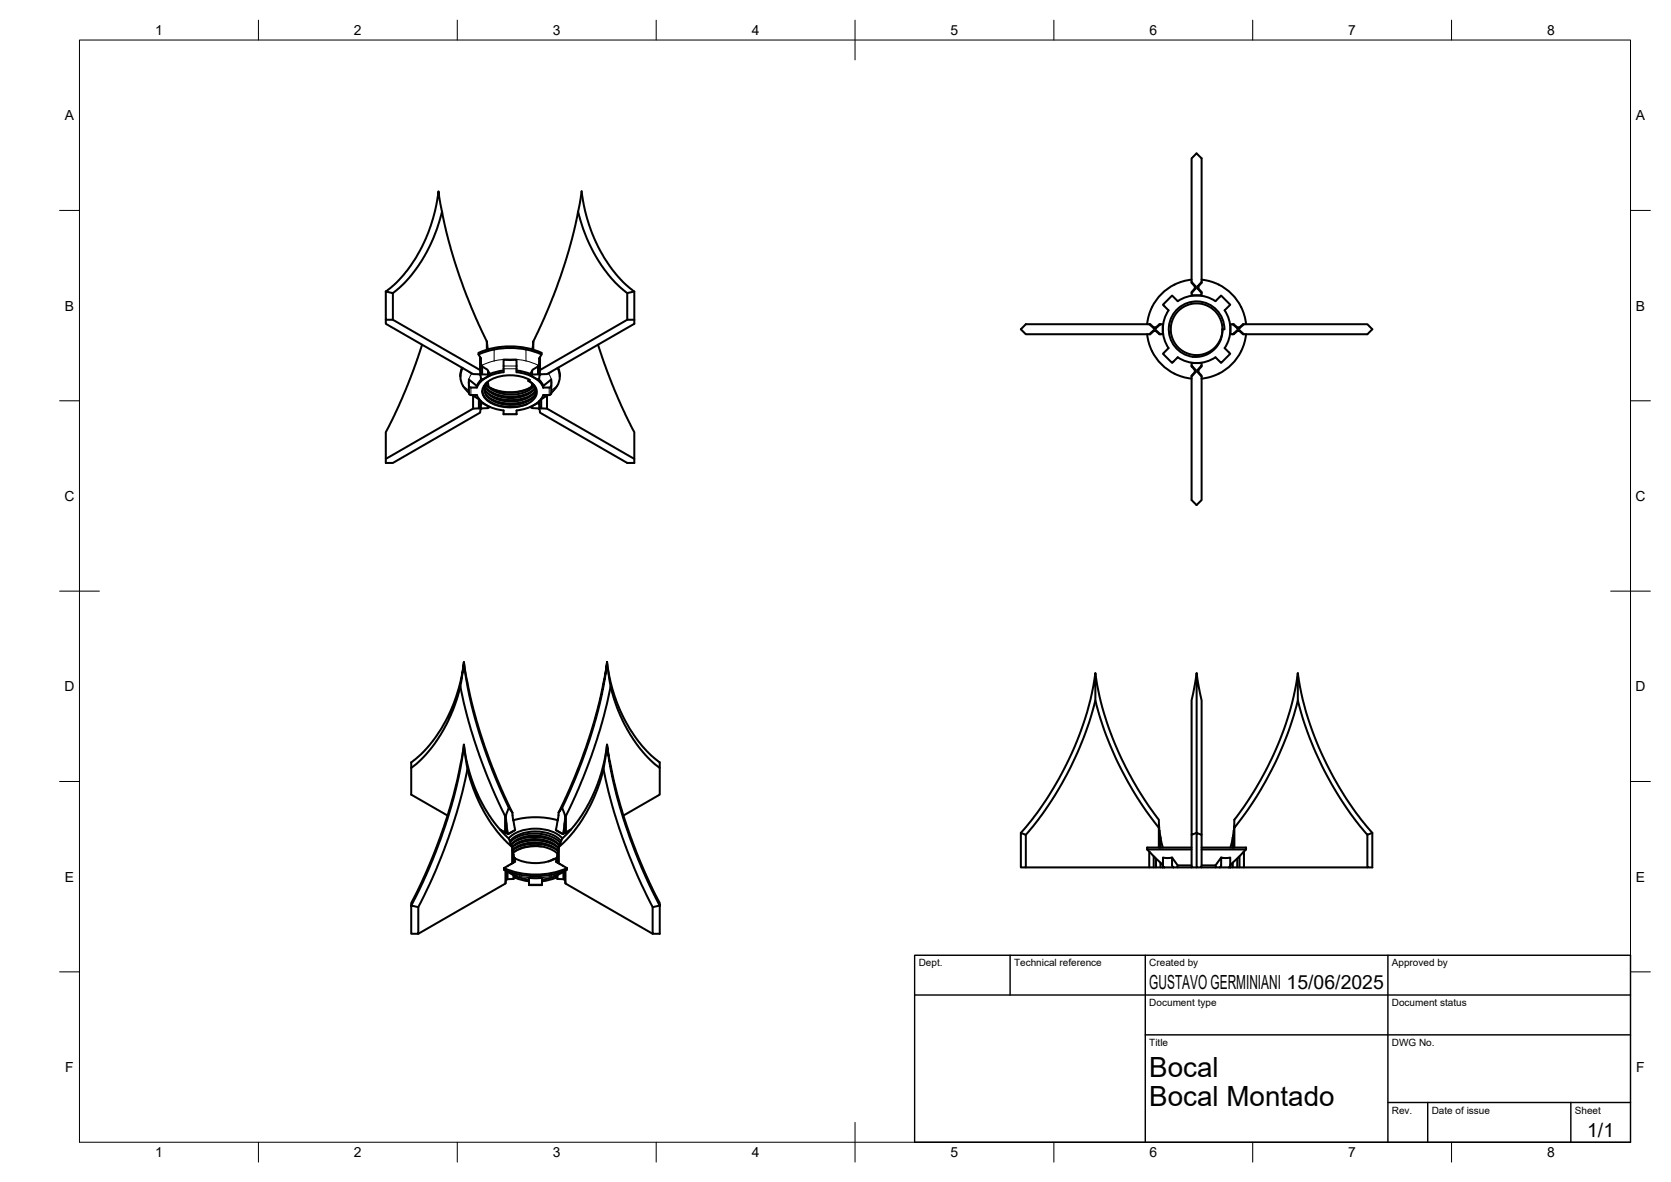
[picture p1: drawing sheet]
<svg xmlns="http://www.w3.org/2000/svg" width="420mm" height="297mm" viewBox="0 0 420 297" stroke-linecap="round" stroke-linejoin="round" font-family="sans-serif">
<!-- layer: Visible -->
<g fill="none" stroke="#000" stroke-width=".51">
<path d="M299.6 39.8l1.3-1.2 1.2 1.2v31l-1 1.2v.5l1 1.1v.6h-2.5v-.6l1-1.1v-.5l-1-1.2zM111.1 53.2l1.6 7 2.8 9 3.2 8.5 3 6.7a5.4 5.4 0 0 1 .7 3.5M145.4 53.2l1.2 4.3 1 2.6 1.7 3.5 1.9 3 2.5 3.3 3 2.9 1 .8 1.8-.3M97 73.3l1.8 .3v6.8h-1.8zM97 73.3l3.2-2.8 2.1-2.5 1.5-2a41.5 41.5 0 0 0 6.5-17.9l.5 3.5a4.6 4.6 0 0 1-.2 3.5l-1.7 5-2.9 5.5-3.2 4.3-2.1 2.2-1.9 1.5M157.7 73.6v6.8h1.8M295.9 77.8a7 7 0 0 1 7.7-1.5 7 7 0 0 1 4.3 6.4h-.5a6.8 6.8 0 0 1-7.6 7 6.8 6.8 0 0 1-5.7-8.6 7 7 0 0 1 1.8-3.3zM299.6 70.8v.3l.8 .9v.5l-.8 .9v.2M299.6 70.3a12.5 12.5 0 0 0-11.2 11.2M299.7 73.3v.3M300.4 72.5h.2M300.6 72h-.2"/>
<path d="M301.1 72h.2M301.3 72.5h-.2M302.1 73.3l-.1 .3M302.1 70.3a12.5 12.5 0 0 1 11.2 11.2M302.1 70.8v.3l-.8 .9v.5l.8 .9v.2M97 80.4v1l22 12.6 1.4 .1 .4 .2 .1 .9 .4 .2 1.8-1-.4-.3h-1.5l-.4-.3-.1-.8-21.9-12.6M106.1 86.6l-4 11.1-2.9 6.6-2.2 4.3v7.7h1.8l21.9-12.6 .1-.8 .4-.3h1.5l.4-.3-1.8-1-.4 .2-.1 .9-.4 .2-1.4 .1-22 12.6M115.7 94.3v.4M116.2 92.4l-.4 1.9M116.3 92.5a4.9 4.9 0 0 0 1.6 6.2M117.9 97l.5 .4h1.5v-.4l-2-1.6 .1 3.7 .4 .2h1.5a7 7 0 0 0 5.6 3.7l1.1 .2v.9h3.3v-1a8.5 8.5 0 0 0 6.4-3.2l.3-.6h1.5l.4-.2 .1-3.7-2 1.6M118.7 99.3l1.8 1.1"/>
<path d="M119 99.4v3.3M119.9 97.4a7 7 0 0 1 5.6-3.7l1.1-.2v-3.1h3.3v3.1a8.4 8.4 0 0 1 6.4 3.3l.3 .6M120.3 88.7v.4a3.7 3.7 0 0 1 .7 2.5l.6 .7a2.59 2.59 0 0 1 1.5 2.1M120.3 88.7a20 20 0 0 1 15.9 0v.4a3.7 3.7 0 0 0-.7 2.5l-.6 .7a2.59 2.59 0 0 0-1.5 2.1M120.3 89.1a20 20 0 0 1 15.9 0M120.7 89.7v3.3M120.8 89.9v3.9M120.9 90.1v.1M121.1 95.2l-.6 .7-.6 1.1M121.2 92v2.1M121.3 98.2a5.1 5.1 0 0 0 4.4 3.7l2.3 .4 2.1-.1 2.4-.6 1.3-.9 .9-1.1 .3-1.3-.5-1.3-1.7-1.3 .4-.2a10.3 10.3 0 0 0-11.1 1 2.76 2.76 0 0 0 .8 4.4 10.9 10.9 0 0 0 9.6 .6M121.8 97.4l.7 1.4 1.5 1.1 1.6 .6 2.3 .4 2.4-.1 2.2-.7 1.5-1.1 .7-1.2"/>
<path d="M121.9 96.9l.6 1 1.5 1.1 1.8 .7 2.1 .3 2-.1 2.1-.5 1.6-.9 1-1.1M122.1 96.5a8.1 8.1 0 0 0 7.5 2.6l2.9-.8 1.1-.7 .7-.7M122.3 99.4l1 .7 1.2 .6 2.1 .6 1.5 .1 2-.1 1.7-.3 1.2-.6 1.3-.8M122.3 98.5l.8 .7 1.4 .7 2.1 .5 1.5 .1 2-.1 1.9-.4 1-.4 1.3-.9M122.3 97.6l.8 .7 1.4 .7 2.1 .5 1.5 .2 3.3-.4 1.6-.6 1.3-.9M122.4 85.8v.1M122.4 85.9l.1 .7M122.5 86.6v1.3M122.5 86.6l.1 1M122.6 87.6v.2M122.6 96l.3 1.2M122.6 87.6l.1 .2"/>
<path d="M122.7 93.2v.9M123.1 97.4a11.8 11.8 0 0 0 10.3 0M126.6 93.1l-1.8 .3-1.7 .6M129.9 93.1l1.8 .3 1.7 .6M133.1 95.4l-.3 .3a2.54 2.54 0 0 1 1.2 4.2l-1.8 1.2-2.6 .6-2.8-.1-2.6-.8a3.2 3.2 0 0 1-2.2-4l.3-.6M133.8 96.4l-.2 .8M133.8 93.2v.9M133.8 87.8l.1-.2v.2M134 86.6v1.3M134 86.6l-.1 1M134.1 85.9l-.1 .7M134.2 96.8a10.3 10.3 0 0 1-11.8 0"/>
<path d="M135.3 92v2.1M135.4 95.2l.6 .7 .6 1.1M135.6 90.1v.1M135.7 89.9v3.9M135.8 89.7v3.3M136.6 97v.4M137.5 99.4v3.3M137.8 99.3l-1.8 1.1M138.6 97l-.5 .4h-1.5M140.2 92.5a4.9 4.9 0 0 1-1.6 6.2M140.3 92.4l.5 1.9M140.8 94.3v.4"/>
<path d="M150.4 86.6l4 11.1 2.9 6.6 2.2 4.3v7.7h-1.8l-21.9-12.6-.1-.8-.4-.3h-1.5l-.4-.3 1.7-1 .5 .2 .1 .9 .4 .2 1.4 .1 22 12.6M157.7 80.4l-21.9 12.6-.1 .8-.4 .3h-1.5l-.4 .3 1.7 1 .5-.2 .1-.9 .4-.2 1.4-.1 22-12.6v-8.1l-3.2-2.8-2.1-2.5-1.5-2a41.5 41.5 0 0 1-6.5-17.9l-1.6 8.6-2.5 9.2-3 8.5-4.3 10a5.4 5.4 0 0 0-.7 3.5M257.9 81.5h31.1l1.1 1h.6l1.1-1h.6v2.5h-.6l-1.1-1h-.6l-1.1 1h-31.1l-1.2-1.3zM288.4 84a12.5 12.5 0 0 0 11.2 11.2M289 81.5h.2l.9 .8h.5l.9-.8h.3M290.1 83v.2M290.1 82.3v.2M290.6 83.2h-.5l-.9 .8h-.2M290.6 83.2l.9 .8h.3M290.6 82.3l.1 .2M290.7 83l-.1 .2M291.5 81.5l.2 .1"/>
<path d="M291.7 83.9h-.2M296.1 89.8l-1.4 1.4-2.3-2.3 1.4-1.4a8.5 8.5 0 0 1 0-9.5l-1.4-1.4 2.3-2.3 1.4 1.4a8.5 8.5 0 0 1 9.5 0l1.4-1.4 2.3 2.3-1.4 1.4a8.5 8.5 0 0 1 0 9.5l1.4 1.4-2.3 2.3-1.4-1.4M296.1 89.8a8.5 8.5 0 0 0 9.5 0M299.6 91.8v.3l.8 .9v.5M299.6 91.2h2.5v.6l-1 1.1v.6l1 1.1v31.1l-1.2 1.2-1.3-1.2v-31.1l1-1.1v-.6l-1-1.1zM299.7 91.9v.2M300.4 93.5l-.8 .9v.2M300.4 93.5h.2M300.6 92.9l-.2 .1M301.1 92.9l.2 .1M301.3 93.5h-.2M302 91.9l.1 .2"/>
<path d="M302.1 91.8v.3l-.8 .9v.5l.8 .9v.2M309.4 81.5h.6l1.1 1h.6l1.1-1h31l1.3 1.2-1.3 1.3h-31l-1.1-1h-.6l-1.1 1h-.6zM310 81.5h.2l.9 .8h.5l.9-.8h.3M310 84h.2l.9-.8h.5l.9 .8h.3M310 83.9h.3M310.3 81.5l-.3 .1M311.1 83v.2M311.1 82.3v.2M311.6 82.3l.1 .2M311.7 83l-.1 .2M313.3 84a12.5 12.5 0 0 1-11.2 11.2M120.4 100.3v2.3"/>
<path d="M120.8 100.7v1.7M120.9 100.8v.7M121.3 101.2v.1M123.1 102.2v.1M133.4 102.2v.1M135.1 101.2v.1M135.6 100.8v.7M135.7 100.7v1.7M136 100.4h.1M136.1 100.3v2.3M115.8 172.5l2 8.8 2.8 8.8 3.1 7.9 3.3 7.2 .4-.8a2.11 2.11 0 0 0-.1-2.7l-3.6-8.4-3.4-9.7-2.3-8.8-1.4-8.4 1.7 8.7 2.5 9.2 2.9 8.4 2.4 5.6 2.7 5.9-.9-1.2M153.5 172.5l1.9 6.1 1.7 3.6 1.4 2.4 2.1 3.1 1.7 2 1.7 1.7 1.9 1.6v-1.4l-3.2-2.7-2.2-2.6-1.4-2a41.5 41.5 0 0 1-6.5-17.9l-1.6 8.7-2.5 9.2-3 8.4-2.3 5.6-2.7 5.9a45.7 45.7 0 0 0 4.4-9.3l3.1-8.3 1.9-6.1 1.9-8.3 .8-5.8 .3 2.2a13.3 13.3 0 0 1-.2 8.1l-1.9 6.9-2.2 6.5-3 7.9-3.4 7.2-.8-2.2"/>
<path d="M275.4 169.2a80.4 80.4 0 0 0 16 36.8v2a84.8 84.8 0 0 1-16-32M300.9 169.2l-.3 1.7a39.2 39.2 0 0 0-1 12v26.9l1.3-.5M326.3 169.2v1.7a23.8 23.8 0 0 1-1.8 11.4 87.4 87.4 0 0 1-14.1 25.7v-2a80.4 80.4 0 0 0 15.9-36.8 80.4 80.4 0 0 0 18.8 40.1v8.7h-1.3v-8.2M326.3 176a83.8 83.8 0 0 0 17.5 33.8l1.3-.5M103.4 193l2.6-2.2 2.7-3.1 2.5-3.7 2.3-4.6a38.9 38.9 0 0 0 3.1-13l-.8 4.9-1 3.3a35.2 35.2 0 0 1-11.4 17.1v8l9.1 5.2M117.5 193.2l1.6 5.3 2.8 5.8 3.2 4.8 3.7 3.8a6.5 6.5 0 0 0-2.6-3.9l-3.3-4.3-1.6-2.7-1.5-3.1a41.8 41.8 0 0 1-3.2-11.8l-1.8 9.6-2.6 9.3-3.5 9.5-2.7 6.3-2.6 5.1v.7M151.7 193.2l1.3 5.8 1.4 5 2.5 7.7 2.5 6.3 4.7 10 1.8-.4-4.6-9.7-2.7-6.6-1.8-5.3-1.4-4.9-1.4-5.5-1.4-8.5 1.9 9.6 2.6 9.3 3.5 9.5 4.6 10.2a2.19 2.19 0 0 1 .7 1.7v7.3h-1.8v-6.7M152.6 187.1l-.5 3.8a37.5 37.5 0 0 1-11.6 22 6.5 6.5 0 0 1 2.5-3.9l3.4-4.3 1.6-2.7 1.5-3.1a41.8 41.8 0 0 0 3.1-11.8zM165.9 193v6.7l-9.1 5.2M125.7 208.4l.3 .2M125.9 208.5l.9 .6M126.6 209l1.1 .6 1.8-1-1.8 1"/>
<path d="M126.7 218.6l2.8 1.6v.4l-.4 .3h-1.5l-.4 .3-.1 .8-21.9 12.7M126.7 218.2v.4M126.7 218.2a20 20 0 0 0 15.9 0M126.7 218.6a20 20 0 0 0 15.9 0M127 205.1v4.1M127.1 218.8v3.2M127.2 205.2v.6M127.2 205.8v3.5M127.2 218.8v2.4M127.2 205.8l.1 1.1M127.3 207.3v-.4v2.5M127.3 207.3l.5 2.3"/>
<path d="M127.6 219.1v1.8M127.8 217.5l-1.1 .7M127.9 210.7a10.5 10.5 0 0 1 10.3-1.9l2.2 1 1 .9M128.2 211.4a9.6 9.6 0 0 1 9.9-1.9l2.1 1 .9 .9M128.3 211.6a9.7 9.7 0 0 1 9.3-1.7l.2 .1a6.5 6.5 0 0 1 3.1 1.8M128.5 217.1l-.8 .5M128.6 212.2a8.3 8.3 0 0 1 8.1-2l.2 .1a6.1 6.1 0 0 1 3.7 2.2M128.6 212.2l1.3-.9 1.4-.6 1.7-.3 2-.1 3.2 .7 1.4 .6 1 .8M128.8 212.8l1.7-1.2 2.1-.6 2.4-.1 2.8 .5a5.6 5.6 0 0 1 2.6 1.7l-2.3-1.3-3-.6-3.4 .3-1.8 .6-1.1 .8M128.8 204.1v.1M128.8 212.9v4M128.8 212.8l.1 .6"/>
<path d="M128.8 204.2l.7 4.4M128.9 213.4v3.5M128.9 213.4l.1 1M128.9 213.6l1.3-1 1.4-.5 3-.4 1.8 .2 1.8 .5 1.1 .6 1.1 .9M128.9 213.7l1.3-.8 1.4-.5 3.4-.3 2.9 .5 1.5 .6 1 .7M129 214.3l1.2-.8 1.1-.5 3.1-.4 2.1 .2 1.3 .4 1.5 .7 .9 .7M129 214.4v2.4M129 214.3l.1 .4M129.1 206.1a20.9 20.9 0 0 1 11.1 0M129.1 214.7v2.1M129.1 219.9v1M129.1 214.7l.4 1.8"/>
<path d="M129.2 215.5l.3 .2M129.3 215.6a11.7 11.7 0 0 0 10.7 0M129.3 215.6l.2 .1M129.5 216.5l-1.1 .7M136.1 212.7a10.5 10.5 0 0 0-6.7 1.3M139.6 215.8l-1.7 .7M139.8 216.5l1.1 .7M140 215.6l-.2 .1M140.2 214.7v2.1M140.2 219.9v1M140.2 214.7l-.4 1.8M140.3 214.3l-.1 .4"/>
<path d="M140.3 214.4v2.4M140.4 213.4v3.5M140.4 213.4l-.1 1M140.5 204.2l-.7 4.4M140.5 212.8l-.1 .6M140.5 204.1v.1M140.5 212.9v4M140.7 217.1l.9 .5M141.5 217.5l1.1 .7M141.7 219.1v1.8M142 206.9v2.5M142 207.3l-.5 2.3"/>
<path d="M142.1 205.8v3.5M142.1 218.8v2.4M142.1 205.8l-.1 1.5M142.1 205.2v.6M142.2 218.8v3.2M142.2 205.1v4.1M142.6 218.2v.4l-2.8 1.6v.4l.4 .3h1.5l.4 .3 .1 .8 21.9 12.7M142.7 209l-1.2 .6-1.7-1 1.7 1M143.4 208.5l-.9 .6M143.6 208.4l-.4 .2M256.7 209.3l1.2 .5v8.2h-1.2zM256.7 209.3a80.4 80.4 0 0 0 18.7-40.1v3.4a14.5 14.5 0 0 1-1.1 7.6 83.9 83.9 0 0 1-16.4 29.6"/>
<path d="M257.9 218h34.5M288.4 213.5l4 3.9v.6M289 214v4M290.1 215.2v2.8M290.7 215.8v2.2M291.4 208v5M291.5 208l.3 2.4M291.5 208.8v4.2M291.7 210v3M291.8 210.4l.6 2.6M291.8 210.4v2.6M291.8 216.8v1.2"/>
<path d="M292.4 217.5v-2l1.2 .1 1.1-.1v2M292.4 217.5l.4 .5M294.7 215.5l1.4 2v.5h-3.7M294.7 217.5l.4 .5M296.1 217.5h3.5M296.1 218h3.5M299.6 213h-11.2v.5h11.2M299.6 209.8v8.2h1.3M300.9 209.3l1.2 .5v8.2h-1.2zM300.9 209.3v-40.1l.2 1.7a39.2 39.2 0 0 1 1 12v26.9M302.1 213h11.2v.5l-3.9 3.9v.6M302.1 217.5h3.5"/>
<path d="M302.1 218h3.5M302.1 213.5h11.2M307 217.5l-.3 .5M307 217.5v-2l1.2 .1 1.1-.1 .1 2M307 215.5l-1.4 2v.5h3.8M309.4 217.5l-.4 .5M309.4 218h34.4M310 210.4v2.6M310 216.8v1.2M310 210.4l-.6 2.6M310 210v3M310.2 208.8v4.2"/>
<path d="M310.3 208l-.3 2.4M310.4 208v5M311.1 215.8v2.2M311.7 215.2v2.8M312.8 214v4M103.4 227.6l1.8 .4v6.7h-1.8zM103.4 227.6l4.6-9.7 2.6-6.6 1.9-5.3 1.4-4.9 1.4-5.5 1.3-8.5 .6 4.2a7.4 7.4 0 0 1-.2 4.5l-2.1 8.2-2.5 7.7-3.6 8.8-3.6 7.5M129.5 220.1l1.7 .6 1.8 .3M129.5 220.6l1.7 .5 1.8 .4M133 220.6h3.3v1.8h-3.3zM139.8 220.1l-1.7 .6-1.8 .3M139.8 220.6l-1.7 .5-1.8 .4"/>
<circle cx="300.9" cy="82.7" r="6.5"/>
</g>
<!-- layer: Visible Narrow -->
<g fill="none" stroke="#000" stroke-width=".25">
<path d="M116.4 97l1.5 1.1M117.3 93.1l1.2 .9M118.4 97.4v1.9M118.5 94l-.7 1.6 .1 1.7M118.7 93.8l-.2 .2M119.1 99.3l1.4 1.1M124.2 87.8v2.9M124.3 90.7a17.8 17.8 0 0 1 8 0M124.3 90.7l-3.2 1.1M126.6 92h3.3M126.6 92.7h3.3M132.2 87.8v2.9"/>
<path d="M132.3 90.7l3.1 1.1M137.4 99.3l-1.4 1.1M137.9 93.8l.1 .2M138 94l.7 1.6-.1 1.7M138.1 97.4v1.9M139.2 93.1l-1.2 .9M140.1 97l-1.5 1.1M126.6 104h3.3M127.5 219l3.1 1.2M130.6 219.8v.4M138.6 219.8v.4M141.8 219l-3.1 1.2"/>
<path d="M130.6 220.2a17.8 17.8 0 0 0 8.1 0M133 222.2h3.3"/>
</g>
<!-- layer: BORDER -->
<g fill="none" stroke="#000" stroke-width=".25">
<path d="M20 10.1h390v276.9h-390zM65 5.1v5M115 5.1v5M165 5.1v5M215 5.1v10M265 5.1v5M315 5.1v5M365 5.1v5M15 52.9h5M410 52.9h5M15 100.7h5M410 100.7h5"/>
<path d="M15 148.6h10M405 148.6h10M15 196.4h5M410 196.4h5M15 244.2h5M410 244.2h5M65 287v5M115 287v5M165 287v5M215 282.1v9.9M265 287v5M315 287v5"/>
<path d="M365 287v5"/>
</g>
<!-- layer: TITLEBLOCK -->
<path d="M230 240.1h180v46.9h-180zM230 250h180M254 240.1v9.9M288 240.1v46.9M349 240.1v46.9M288 260.1h122M349 277.1h61M359 277.1v9.9M395 277.1v9.9" fill="none" stroke="#000" stroke-width=".36"/>
<g font-size="7">
<text x="289" y="270.6">Bocal</text>
<text x="289" y="278.1">Bocal Montado</text>
</g>
<g font-size="4.9">
<text x="289" y="248.5">GUSTAVO GERMINIANI 15/06/2025</text>
<text x="399.1" y="285.7">1/1</text>
</g>
<g font-size="3.5">
<text x="39" y="8.8">1</text>
<text x="89" y="8.8">2</text>
<text x="139" y="8.8">3</text>
<text x="189" y="8.8">4</text>
<text x="239" y="8.8">5</text>
<text x="289" y="8.8">6</text>
<text x="339" y="8.8">7</text>
<text x="389" y="8.8">8</text>
<text x="16.3" y="30.2">A</text>
<text x="411.3" y="30.2">A</text>
<text x="16.3" y="78">B</text>
<text x="411.3" y="78">B</text>
<text x="16.2" y="125.9">C</text>
<text x="411.2" y="125.9">C</text>
<text x="16.2" y="173.7">D</text>
<text x="411.2" y="173.7">D</text>
<text x="16.3" y="221.6">E</text>
<text x="411.3" y="221.6">E</text>
<text x="16.4" y="269.4">F</text>
<text x="411.4" y="269.4">F</text>
<text x="39" y="290.8">1</text>
<text x="89" y="290.8">2</text>
<text x="139" y="290.8">3</text>
<text x="189" y="290.8">4</text>
<text x="239" y="290.8">5</text>
<text x="289" y="290.8">6</text>
<text x="339" y="290.8">7</text>
<text x="389" y="290.8">8</text>
</g>
<g font-size="2.5">
<text x="231" y="242.9">Dept.</text>
<text x="255" y="242.9">Technical reference</text>
<text x="289" y="242.9">Created by</text>
<text x="350" y="242.9">Approved by</text>
<text x="289" y="252.8">Document type</text>
<text x="350" y="252.8">Document status</text>
<text x="289" y="262.9">Title</text>
<text x="350" y="262.9">DWG No.</text>
<text x="350" y="279.9">Rev.</text>
<text x="360" y="279.9">Date of issue</text>
<text x="396" y="279.9">Sheet</text>
</g>
</svg>
